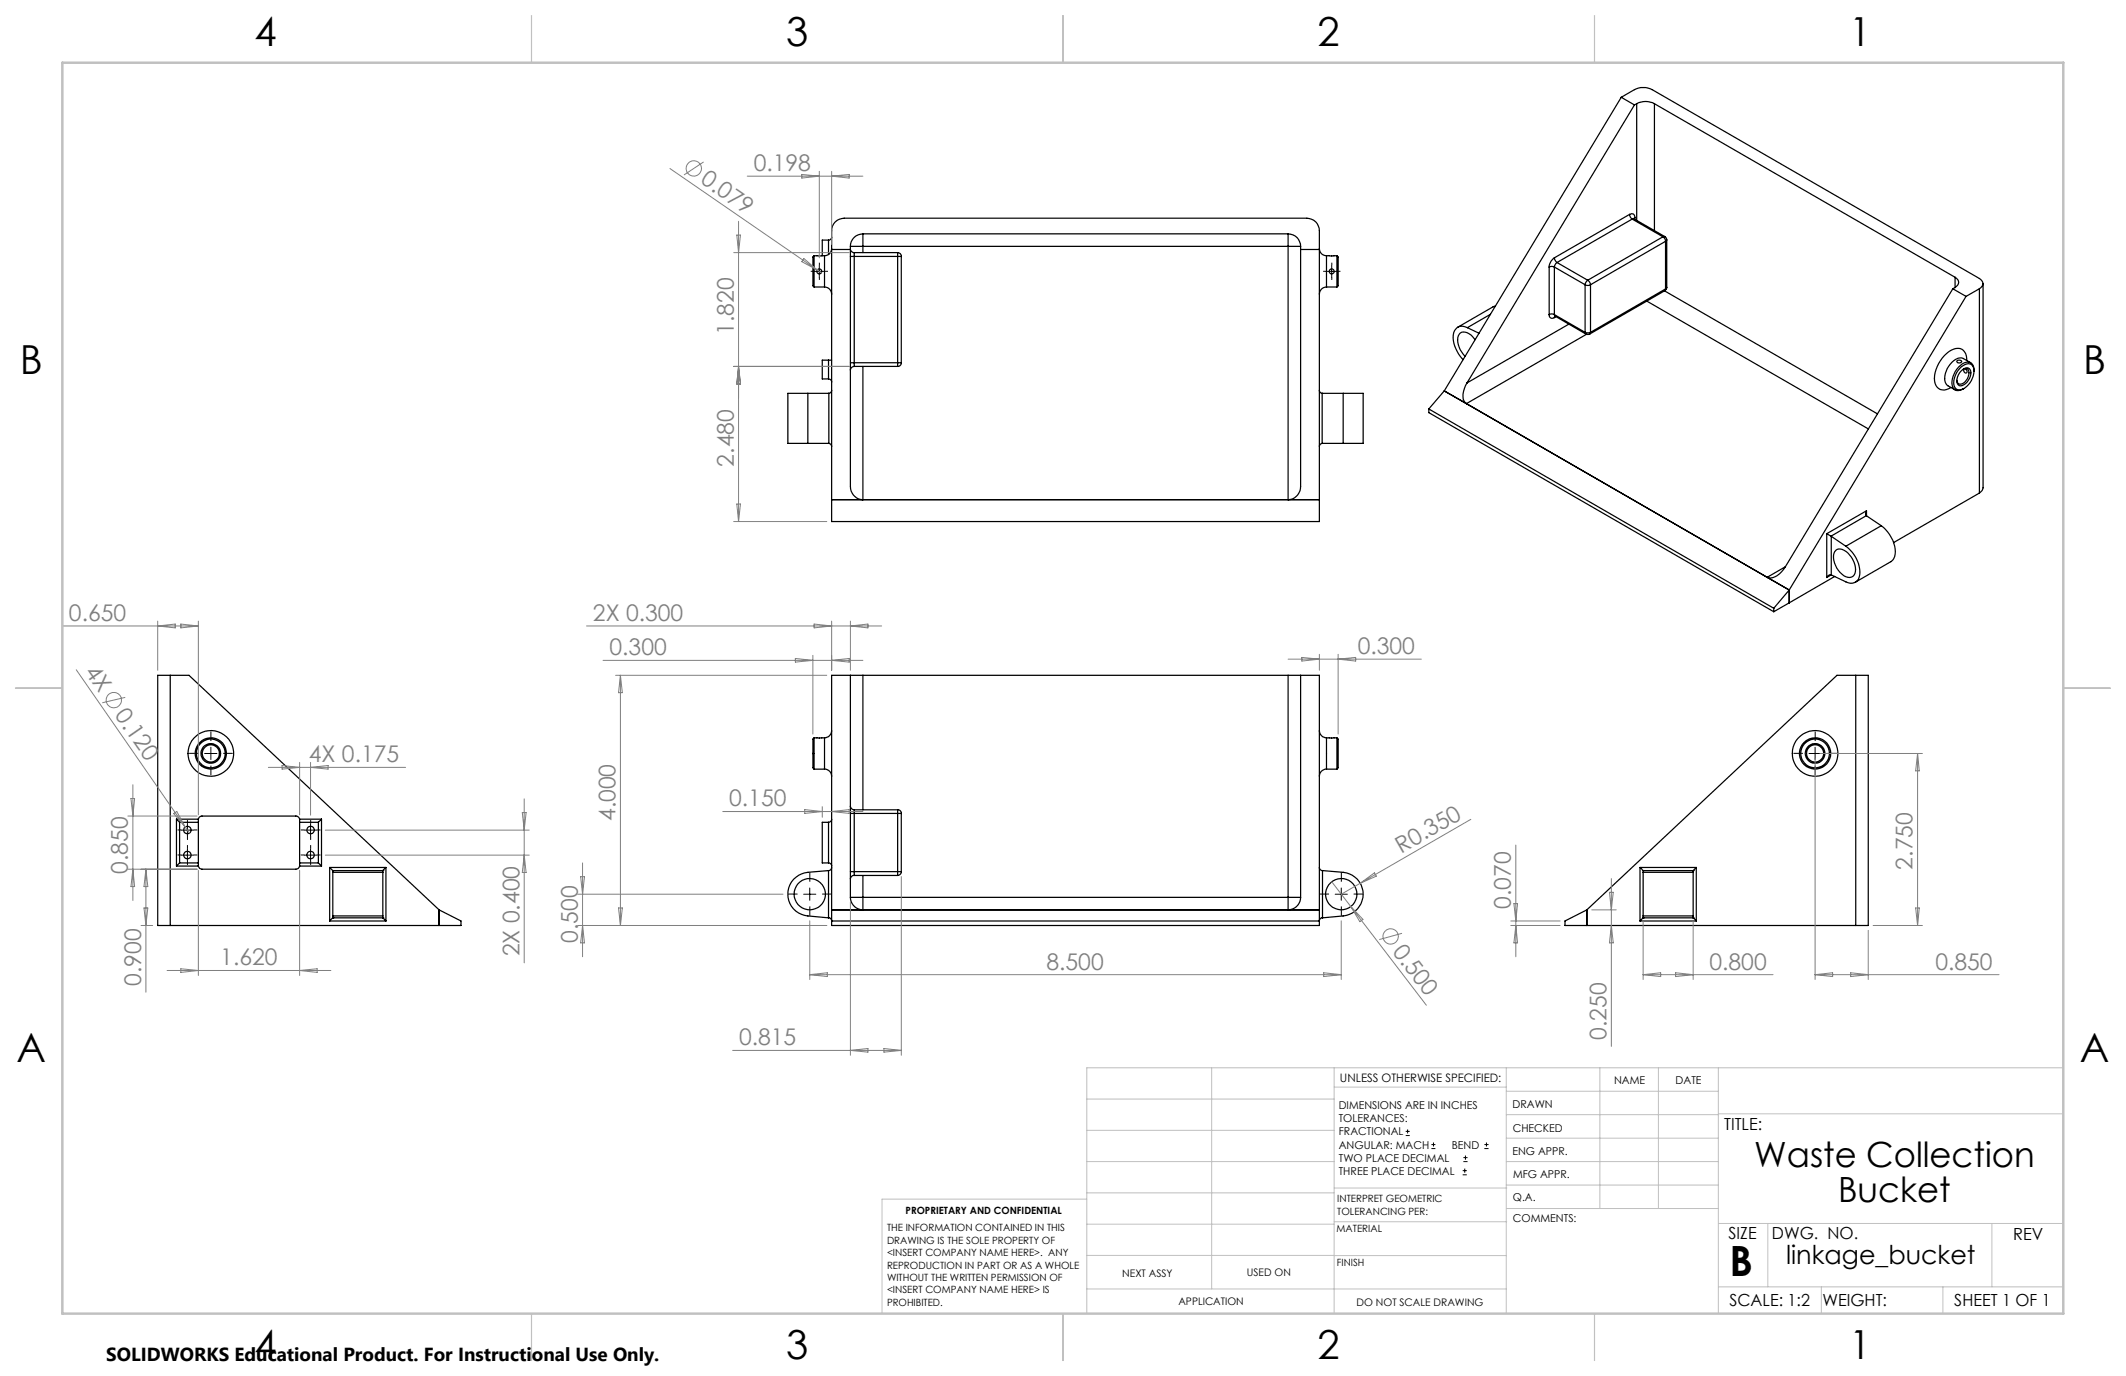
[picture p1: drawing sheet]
<svg xmlns="http://www.w3.org/2000/svg" width="432mm" height="279mm" viewBox="0 0 432 279" stroke-linecap="round" stroke-linejoin="round" font-family="sans-serif">
<g fill="none" stroke="#000" stroke-width=".25">
<path d="M329.3 19.8l2.7-1.6a4 4 0 0 1 3.6 0l66.4 38.4a1.1 1.1 0 0 1 .8 1 1.1 1.1 0 0 1-.8 1M329.3 19.8l2.7 1.5M329.3 19.8l-36 59.6M332 21.3l-34 56.5M332.4 21.1a3.8 3.8 0 0 1 3.6 0M332.4 21.1l-.4 .2M332.4 21.1v23.6M336 21.1l61.1 35.2M336 21.1v25.7M165.3 51.9v6.4M165.3 51.9l-.2 .3v5.8l.2 .3M165.3 51.9h2.2"/>
<path d="M165.3 58.3h2.2M167.5 58.3a1.45 1.45 0 0 1 1.4 1.5M167.5 51.9v6.4M168.3 48.8v2.9M168.3 48.8h-1.3v3.1M168.9 50.5a1.45 1.45 0 0 1-1.4 1.4M168.9 48.1a.6 .6 0 0 1-.6 .7M168.9 50.7h3.8M169.7 45a2.71 2.71 0 0 1 1.7-.7h94a2.53 2.53 0 0 1 2.6 2.5v59.1h-99.1v-59.1a2.47 2.47 0 0 1 .8-1.8zM172.7 50v48.7a2.63 2.63 0 0 0 2.6 2.8v-27.1M172.7 52.1h.8M172.7 50.6a.73 .73 0 0 0 .8 .7"/>
<path d="M172.7 50h2.6M173.5 51.3v.8M173.5 52.1v21.6M173.5 52.1h8.8M173.5 51.3h8.8M175.3 47.5a2.53 2.53 0 0 0-2.6 2.5M175.3 47.5v2.5M175.3 50v1.3M175.3 47.5h86.3M175.3 50h86.3M182.3 51.3v.8M182.3 51.3a.73 .73 0 0 1 .8 .8"/>
<path d="M182.3 52.1h.8M182.3 52.1v21.6M183.1 52.1v21.6M261.6 47.5a2.53 2.53 0 0 1 2.6 2.5M261.6 50v51.5a2.64 2.64 0 0 0 2.6-2.8v-48.7M261.6 47.5v2.5M261.6 50h2.6M264.2 50.7h3.8M268 50.5a1.45 1.45 0 0 0 1.4 1.4M269.4 58.3a1.45 1.45 0 0 0-1.4 1.5M269.4 51.9h2.1M269.4 51.9v6.4"/>
<path d="M269.4 58.3h2.1M271.5 51.9l.3 .3v5.8l-.3 .3M271.5 51.9v6.4M314.6 54.2l.6-.1 .5 .1M314.6 54.2v9.7M315.7 52.4a2.48 2.48 0 0 0-1.1 1.8M315.7 52.4l.1 .4 .4 .5M315.7 54.2l6.2 3.6M315.7 54.2v9.7M316.2 53.3l-.3 .4-.2 .5M316.2 53.3l6.3 3.6M321.9 57.8l.4 .2 .7-.2"/>
<path d="M321.9 57.8v9.7M322.5 56.9l-.4 .4-.2 .5M322.5 56.9l.4 .4 .1 .5M323 57.8v9.7M331 43.5a.67 .67 0 0 1 .7 0 .67 .67 0 0 1 .4 .7M331 43.5l.1 .6 .4 .4M331 43.5l-15.3 8.9M331.5 44.5l6.2 3.6M331.5 44.5l-15.3 8.8M331.8 44.4h.1M331.9 44.4l-.4 .1M331.9 44.4l6.2 3.6"/>
<path d="M332.1 44.2l-.3 .2M332.1 44.2v.3M337.7 48.1l.4 .4 .2 .5M337.7 48.1l-15.2 8.8M338.1 59.1l43.2 24.9M338.1 48l.3 .3 .1 .4M338.1 48l-.4 .1M338.1 59l-15.2 8.8M338.3 58.7l-.2 .3M338.3 49l-15.3 8.8M338.3 49v9.7M338.3 58.7l-15.3 8.8"/>
<path d="M338.5 58.3l-.1 .4-.3 .3M338.5 48.7l-.2 .3M338.5 58.3l-.2 .4M338.5 48.7v9.6M396.6 58.6l-34 56.5M396.6 58.6l2.7 1.6M397.1 56.3a1.1 1.1 0 0 1 .7 1 1.1 1.1 0 0 1-.7 1.1M397.1 58.4l-.5 .2M397.1 56.3v2.1M402 58.6l-2.7 1.6M402 58.6v41.5M402.8 57.6v41.5l-.2 .5-.6 .5"/>
<path d="M164.1 79.9h4.2M164.1 79.9h-4.1v10.1h4.1M164.1 79.9v10.1M168.3 76.9a.66 .66 0 0 1 .6 .7M168.3 73.1h.6M168.3 73.1v3.8M168.3 73.1h-1.3v3.8h1.3M168.3 79.9v10.1M168.9 79.2l-.2 .6-.4 .1M172.7 73.7h.8M173.5 73.7v.7M173.5 74.4a.78 .78 0 0 0-.8 .8"/>
<path d="M173.5 73.7h8.8M173.5 74.4h8.8M182.3 73.7h.8M182.3 73.7v.7M183.1 73.7a.72 .72 0 0 1-.8 .7M268 79.2l.2 .6 .3 .1M268.5 79.9h4.3M268.5 79.9v10.1M272.8 79.9h4.1v10.1h-4.1M272.8 79.9v10.1M293.3 79.4l4.6 2.6M293.3 79.4l70.1 40.4"/>
<path d="M293.3 79.4l-3.1 3.6M298 77.8a3.6 3.6 0 0 0-.4 3.9l.3 .3M298 66.5a1.88 1.88 0 0 0-2.1 0 1.88 1.88 0 0 0-.8 2 7.1 7.1 0 0 0 2.1 4.5M298 66.5l2.4 1.2M299.6 69a2.93 2.93 0 0 0-2.7-1.5 1.91 1.91 0 0 0-.7 2.5l.4 1 1 1.4M302.7 63.8l-4.7 2.7M303.7 62.1l-7.6 4.4M314.6 63.9a.65 .65 0 0 0 .4 .7 .65 .65 0 0 0 .7-.1M314.6 63.9l.4-.2 .7 .2M315.7 63.9l.2 .3M315.7 63.9l6.2 3.6M315.8 64.2h.1"/>
<path d="M315.8 64.2l-.1 .3M315.9 64.2l6.2 3.6M316 64.3l-.3 .2M318.6 65.8l-20.6 12M321.9 67.5l.4 .1 .7-.1M321.9 67.5l.2 .3M322.1 67.8h.8M322.2 67.9l-24.3 14.1M323 67.5l-.1 .3M334.5 61.1l45 26M397.5 73.2a.52 .52 0 0 1 .5-.1 .52 .52 0 0 1 .4 .4 .47 .47 0 0 1-.6 .2 .47 .47 0 0 1-.3-.5zM398.3 75.4l.3-.3a.98 .98 0 0 1 1.3-.3 .98 .98 0 0 1 .4 1.3 2.51 2.51 0 0 1-2.3 2.2 1.77 1.77 0 0 1 0-2.6z"/>
<path d="M398.3 74.5l.4-.2a1.3 1.3 0 0 1 1.5-.4 1.3 1.3 0 0 1 .7 1.4 4.1 4.1 0 0 1-3 3.9 1.41 1.41 0 0 1-1.1-1.9l.5-1.5zM398.8 74.9a.8 .8 0 0 1 1 .2 .8 .8 0 0 1 .1 1 2.12 2.12 0 0 1-1.9 1.9 .76 .76 0 0 1-.6-.8M399.1 74.9a.43 .43 0 0 1 .4 .4 .43 .43 0 0 1-.3 .4l-.3-.3v-.5M399.3 60.2l-35.9 59.6M399.5 73.2a2.01 2.01 0 0 0-.9-2.2 2.01 2.01 0 0 0-2.3 .1 6.8 6.8 0 0 0-3.3 6.8 1.81 1.81 0 0 0 2.8 1l.5-.2M400.3 73.7l-1.5-.9a2.2 2.2 0 0 0-2.7 1.1 3.9 3.9 0 0 0-.8 4.1l1.8 1.2M400.9 75.3a1.43 1.43 0 0 0-.6-1.6 1.43 1.43 0 0 0-1.7 .2 4.6 4.6 0 0 0-1.9 4.8 1.48 1.48 0 0 0 2.2 .2M164.1 90h4.2M168.3 90l.4 .2 .2 .5M268.5 90l-.4 .2-.1 .5M268.5 90h4.3M290.2 83l70.1 40.5"/>
<path d="M290.2 83v.8l70.1 40.4M168.9 101.5h99.1M358.9 117.2l4.5 2.6M362.6 115.1a3.8 3.8 0 0 1-3.4 2.2l-.3-.1M362.6 115.1l-3.7 2.1M363.4 119.8v2.6M363.4 119.8l-3.1 3.7M371 108.4l.9 .5M371 108.4v8.9M371.9 108.9h.1M371.9 116.7a.75 .75 0 0 0-.9 .6M371.9 108.9v7.8"/>
<path d="M371.9 108.9l3 2M371.9 116.7l-.9 .6M372.6 117.1l-9.2 5.3M372.8 111.8a2.03 2.03 0 0 1 2.9 .9 3.8 3.8 0 0 1 .9 4.1 1.58 1.58 0 0 1-2.5-.2 4.3 4.3 0 0 1-1.5-4.5zM374.9 110.9a6.5 6.5 0 0 1 2.7 6.3 1.77 1.77 0 0 1-2.7 .9l-3-1.4M379.1 104.7h.1M379.1 104.7l-7.2 4.2M379.1 103.7a.83 .83 0 0 0 0 1M379.1 103.7l-8.1 4.7M379.1 104.7l3 2.1M379.1 103.7v1M382.1 106.8a6.5 6.5 0 0 1 2.7 6.2l-.7 1-7.3 4.2"/>
<path d="M382.1 106.8l-7.2 4.1M402 100.1l-17.4 10.1M34.6 137.1h-2.6v50.8h2.6M34.6 137.1h3.8l50.8 47.6M34.6 137.1v50.8M172.7 137.1h2.6M172.7 137.1h-3.8v50.8h99.1v-50.8h-3.8M172.7 137.1v45.1M175.3 137.1h86.3M175.3 137.1v27.3M261.6 137.1h2.6M261.6 137.1v45.1"/>
<path d="M264.2 137.1v45.1M360.3 123.5v.7M363.4 122.4l-3.1 1.8M376.9 137.1h2.5v50.8h-2.5M376.9 137.1h-3.8l-50.8 47.6M376.9 137.1v50.8M39.7 153.5h.1M39.7 152.5h.1M165.3 149.8h2.2M165.3 149.8v6.4M165.3 149.8l-.2 .3v5.8l.2 .3M165.3 156.2h2.2"/>
<path d="M167.5 156.2a1.45 1.45 0 0 1 1.4 1.4M167.5 149.8v6.4M168.9 148.3a1.51 1.51 0 0 1-1.4 1.5M268 148.3a1.51 1.51 0 0 0 1.4 1.5M269.4 156.2a1.45 1.45 0 0 0-1.4 1.4M269.4 149.8h2.1M269.4 149.8v6.4M269.4 156.2h2.1M271.5 149.8v6.4M271.5 149.8l.3 .3v5.8l-.3 .3M35.8 166.3l.7 .7M35.8 166.3v9.6"/>
<path d="M35.8 175.9h4.5M35.8 166.3h4.5M36.5 175.2l-.7 .7M36.5 167h3.8M36.5 175.2h3.8M36.5 167v8.2M40.3 175.2v.7M40.3 166.3v.7M40.3 175.9a.73 .73 0 0 0 .7 .6h19.1a.8 .8 0 0 0 .8-.6M40.3 166.3a.73 .73 0 0 1 .7-.6h19.1a.8 .8 0 0 1 .8 .6M40.3 167v8.2M60.9 166.3v.7"/>
<path d="M60.9 175.2v.7M60.9 167h3.8M60.9 175.2h3.8M60.9 167v8.2M60.9 175.9h4.4M60.9 166.3h4.4M64.7 175.2l.6 .7M64.7 167v8.2M65.3 166.3l-.6 .7M65.3 166.3v9.6M67 176.1l.6 .7M67 176.1h11.4"/>
<path d="M67 176.1v10.9M67.6 177.1v8.9M67.6 176.8h.1M67.6 177.1h10.2M67.6 176.8h10.2M67.6 176.8v.3M77.8 177.1v8.9M77.8 176.8h.1M77.8 176.8v.3M78.4 176.1l-.6 .7M78.4 176.1v10.9M168.3 176.8l-4.2 .3a4.4 4.4 0 0 0-4.1 4.5 4.4 4.4 0 0 0 4.1 4.4l4.2 .4"/>
<path d="M168.3 175.2a.6 .6 0 0 1 .6 .7M168.3 167v8.2M168.3 176.8v9.6M168.3 167h-1.3v8.2h1.3M168.9 176.1l-.2 .5-.4 .2M168.9 166.3a.66 .66 0 0 1-.6 .7M172.7 177h.8M172.7 165.2h.8M172.7 163.7a.78 .78 0 0 0 .8 .7M173.5 177v.8M173.5 177.8a.73 .73 0 0 0-.8 .7M173.5 164.4v.8"/>
<path d="M173.5 165.2v11.8M173.5 165.2h8.8M173.5 164.4h8.8M173.5 177h8.8M173.5 177.8h8.8M175.3 177.8v4.4M182.3 164.4v.8M182.3 177v.8M182.3 165.2h.8M182.3 177h.8M182.3 164.4a.72 .72 0 0 1 .8 .8M182.3 165.2v11.8"/>
<path d="M183.1 177a.78 .78 0 0 1-.8 .8M183.1 165.2v11.8M268 176.1l.2 .5 .4 .2M268.6 176.8l4.2 .3a4.4 4.4 0 0 1 4.1 4.5 4.4 4.4 0 0 1-4.1 4.4l-4.2 .4M268.6 176.8v9.6M333.1 176.1l.6 .7M333.1 176.1v10.9M333.1 176.1h11.4M333.7 177.1v8.9M333.7 176.8h.1M333.7 177.1h10.2M333.7 176.8v.3"/>
<path d="M333.7 176.8h10.2M343.9 177.1v8.9M343.9 176.8h.1M343.9 176.8v.3M344.5 176.1l-.6 .7M344.5 176.1v10.9M67 187h11.4M67.6 186.4h.1M67.6 186.4l-.6 .6M67.6 186h10.2M67.6 186.4h10.2M67.6 186v.4"/>
<path d="M77.8 186.4h.1M77.8 186.4l.6 .6M77.8 186v.4M89.2 184.7l4.4 2.3v.9h-59M89.2 184.7v3.2M168.3 186.4a.61 .61 0 0 1 .6 .6h99.1a.59 .59 0 0 1 .6-.6M168.9 184.7h99.1M172.7 182.2a2.44 2.44 0 0 0 2.6 2.5v-2.5M172.7 182.2h2.6M175.3 182.2h86.3M261.6 182.2v2.5a2.44 2.44 0 0 0 2.6-2.5M261.6 182.2h2.6"/>
<path d="M322.3 184.7l-4.4 2.3v.9h59M322.3 184.7v3.2M333.1 187h11.4M333.7 186.4h.1M333.7 186.4l-.6 .6M333.7 186h10.2M333.7 186.4h10.2M333.7 186v.4M343.9 186.4h.1M343.9 186.4l.6 .6M343.9 186v.4"/>
<circle cx="166.4" cy="55.1" r=".5"/>
<circle cx="270.5" cy="55.1" r=".5"/>
<circle cx="42.8" cy="153" r="2"/>
<circle cx="42.8" cy="153" r="4.6"/>
<circle cx="42.8" cy="153" r="1.74"/>
<circle cx="42.8" cy="153" r="3.2"/>
<circle cx="42.8" cy="153" r="2.92"/>
<circle cx="368.7" cy="153" r="2.01"/>
<circle cx="368.7" cy="153" r="2.92"/>
<circle cx="368.7" cy="153" r="4.6"/>
<circle cx="368.7" cy="153" r="3.2"/>
<circle cx="368.7" cy="153" r="1.75"/>
<circle cx="38.1" cy="168.5" r=".76"/>
<circle cx="38.1" cy="173.6" r=".77"/>
<circle cx="63.1" cy="173.6" r=".77"/>
<circle cx="63.1" cy="168.6" r=".77"/>
<circle cx="164.5" cy="181.6" r="3.2"/>
<circle cx="272.4" cy="181.6" r="3.2"/>
</g>
<g fill="none" stroke="#808080" stroke-width=".2">
<path d="M136.1 34.2l29.9 20.6M142.9 32.9l-4 2.6M151.8 35.8h23.5M162.8 35.4l3.6 .4-3.6 .4zM166.4 34.8v17.6M168.9 34.8v14.9M168.9 35.8l3.6-.4v.8zM149 51.3h23.5M149.6 47.7h.8l-.4 3.6zM150 44.9v61M163.3 52.5l2.7 2.3-3.2-1.7zM166 54.8l.8 .6"/>
<path d="M149 74.4h23.5M150 74.4l.4 3.6h-.8zM149 105.9h18.9M149.6 102.3h.8l-.4 3.6zM12.7 127.1h27.6M15.5 136l22.1 31.9M32 126.1v10M32 127.1l3.6-.4v.8zM36.7 126.7l3.6 .4-3.6 .4zM40.3 126.1v39.4M119.1 127.1h60M122.5 134.1h52.8"/>
<path d="M125 137.1h42.9M126 137.1v50.8M126 137.1l.4 3.6h-.8zM161.5 133.7l3.6 .4-3.6 .3zM165.1 133.1v15.9M165.3 126.7l3.6 .4-3.6 .4zM168.9 126.1v10M168.9 134.1l3.6-.4v.7zM172.7 126.1v10M172.7 127.1l3.6-.4v.8zM261.6 133.8h27.1M264.4 133.5l3.6 .3-3.6 .4z"/>
<path d="M268 132.9v3.2M271.8 132.9v16.1M271.8 133.8l3.5-.3v.7zM25.4 141.6l-4.6 1.1M27 159.3v23.5M54.5 155.8h27.9M57.3 155.4l3.6 .4-3.6 .4zM60.9 154.8v10.7M63.1 154.8v10.7M63.1 155.8l3.5-.4v.8zM368.7 154v44.9M369.6 153h20.9"/>
<path d="M389.5 153v34.9M389.5 153l.3 3.5h-.7zM26 165.7h14M26 176.5h14M26.6 162.1h.7l-.3 3.6zM27 176.5l.3 3.5h-.7zM29.6 176.5l.4 3.5h-.8zM29.6 176.5v25M35.3 165.2l.6-.4 1.7 3.1zM37.6 167.9l.9 1.3M40.3 176.7v21.4M60.9 176.7v21.4"/>
<path d="M66.1 168.6h41.4M66.1 173.6h41.4M106.1 165h.8l-.4 3.6zM106.5 162.2v33.3M106.5 173.6l.4 3.6h-.8zM117.9 178h.8l-.4 3.6zM118.3 175.2v19.1M146.8 164.8h28.5M163.4 164.4l3.6 .4-3.6 .4zM167 163.8v2.1M168.9 164.8l3.6-.4v.8zM183.1 178v36.3"/>
<path d="M270.5 179l19.2 25.1M276.3 179.4l-3.9 2.2M276.3 179.4l2.9-2.2 .3 .7zM298.7 166.4l-22.4 13M307.9 171.6v22.7M327.3 178.4v34.1M28.6 187.9h2.4M29.2 184.4h.8l-.4 3.5zM33.9 197.1h33.3M36.7 196.7l3.6 .4-3.6 .3zM60.9 197.1l3.5-.4v.7zM117.3 187.9h50.6"/>
<path d="M117.3 181.6h41.7M118.3 187.9l.4 3.6h-.8zM125.6 184.4h.8l-.4 3.5zM164.5 197.9h107.9M164.5 187v11.9M164.5 197.9l3.5-.4v.8zM172.7 183.2v31.1M268.9 197.5l3.5 .4-3.5 .4zM272.4 187v11.9M274.4 184.1l2.4 2.6-.6 .4zM284.8 189.5l-4.7 1.3M306.8 187.9h10.1"/>
<path d="M306.8 187h10.1M307.5 183.5h.7l-.3 3.5zM307.9 187.9l.3 3.6h-.7zM323.3 184.7h5M326.9 181.2h.8l-.4 3.5zM327.3 187.9l.4 3.6h-.8zM333.7 187v11.9M333.7 197.9h26.4M333.7 197.9l3.6-.4v.8zM340.3 197.5l3.6 .4-3.6 .4zM343.9 187v11.9M368.7 197.9h37.3"/>
<path d="M368.7 197.9l3.5-.4v.8zM375.9 197.5l3.5 .4-3.5 .4zM379.4 188.9v10M380.4 187.9h10.1M389.1 184.4h.7l-.3 3.5zM148.8 213.3h34.3M172.7 213.3l3.6-.4v.7zM179.5 212.9l3.6 .4-3.6 .3z"/>
<circle cx="140.9" cy="34.2" r="1.55"/>
<circle cx="23.1" cy="142.2" r="1.55"/>
<circle cx="282.4" cy="190.1" r="1.56"/>
</g>
<g fill="none" stroke="#000" stroke-width=".2">
<path d="M165.1 55.1h2.5M166.4 53.9v2.5M269.2 55.1h2.5M270.5 53.9v2.5M41.6 153h2.5M42.8 151.7v2.5M367.4 153h2.5M368.7 151.7v2.5M36.8 168.6h2.5M36.8 173.6h2.5M38.1 167.3v2.5M38.1 172.4v2.5"/>
<path d="M61.8 168.6h2.5M61.8 173.6h2.5M63.1 167.3v2.5M63.1 172.4v2.5M163.2 181.6h2.5M164.5 180.3v2.5M271.2 181.6h2.4M272.4 180.3v2.5M285.5 230.6h.8M285.5 229.7h.8M285.9 229.3v.9M290.7 233.2h.8"/>
<path d="M290.7 232.4h.8M291.1 232v.8M297.1 238.5h.8M297.1 237.7h.8M297.2 235.9h.9M297.2 235.1h.9M297.5 237.3v.8M297.6 234.6v.9M301.5 233.2h.8M301.5 232.4h.8M301.9 232v.8"/>
</g>
<g fill="none" stroke="#000" stroke-width=".2" stroke-dasharray="15.2 1.3 1.3 1.3" stroke-linecap="butt">
<path d="M165.2 55.1h-.5M166.4 53.8v-.5M166.4 56.3v.5M167.7 55.1h.5M269.2 55.1h-.5M270.5 53.8v-.5M270.5 56.3v.5M271.7 55.1h.5M40.3 153h-1.9M42.8 150.5v-2M42.8 155.5v1.9M45.3 153h2"/>
<path d="M366.2 153h-2M368.7 150.5v-2M368.7 155.5v1.9M371.2 153h1.9M36.8 168.5h-.7M36.8 173.6h-.7M38.1 167.3v-.8M38.1 169.8v.7M38.1 172.4v-.8M38.1 174.9v.7M39.3 168.5h.8M39.3 173.6h.8"/>
<path d="M61.8 168.5h-.7M61.8 173.6h-.7M63.1 167.3v-.8M63.1 169.8v.7M63.1 172.4v-.8M63.1 174.9v.7M64.3 168.5h.8M64.3 173.6h.8M164.5 179v-1.9M272.4 179v-1.9M162 181.5h-1.9M164.5 184v2"/>
<path d="M167 181.5h1.9M269.9 181.5h-1.9M272.4 184v2M274.9 181.5h2"/>
</g>
<g fill="none" stroke="#c0c0c0" stroke-width=".2">
<path d="M246.1 216.8v44.9M271 216.8v49.9M305.9 216.8v49.9M324.9 216.8v28.6M336.8 216.8v28.6M349 216.8v49.9M419.1 216.8h-198.4v49.9M220.7 235.9h50.3M220.7 229.5h50.3M220.7 223.2h50.3M271 220.7h34.9M305.9 231.1h43.1"/>
<path d="M305.9 226.3h43.1M305.9 221.6h43.1M305.9 235.9h43.1M349 226.2h70.1M220.7 248.6h50.3M220.7 242.2h50.3M220.7 254.9h50.3M220.7 243.5h-41.6v23.2M271 255h34.9M271 248.1h35M271 241.2h35M305.9 240.6h43.1"/>
<path d="M306 245.4h43M349 248.4h70.1M359.1 248.4v12.9M404.6 248.4v12.9M220.7 261.7h85.2M349 261.3h70.1M369.9 261.3v5.4M394.6 261.3v5.4"/>
</g>
<path d="M107.9 3.2v9.5M215.9 3.2v9.5M323.8 3.2v9.5M3.1 139.7h9.6M419.1 139.7h9.5M107.9 266.7v9.6M215.9 266.7v9.6M323.8 266.7v9.6" fill="none" stroke="#c0c0c0" stroke-width=".25"/>
<path d="M12.7 12.7h406.4v254h-406.4z" fill="none" stroke="#c0c0c0" stroke-width=".5"/>
<text font-size="8.5" x="351.3" y="259">B</text>
<g font-size="8.1">
<text x="51.7" y="9.3">4</text>
<text x="159.7" y="9.3">3</text>
<text x="267.6" y="9.3">2</text>
<text x="375.6" y="9.3">1</text>
<text x="4" y="76">B</text>
<text x="423.1" y="76">B</text>
<text x="3.3" y="215.7">A</text>
<text x="422.4" y="215.7">A</text>
<text x="51.7" y="276">4</text>
<text x="159.7" y="276">3</text>
<text x="267.6" y="276">2</text>
<text x="375.6" y="276">1</text>
</g>
<g font-size="7.1">
<text x="356.3" y="236.9">Waste Collection</text>
<text x="373.3" y="244">Bucket</text>
</g>
<text font-size="5.3" x="362.8" y="256.7">linkage_bucket</text>
<g font-size="4.7" fill="#808080">
<text x="153.1" y="34.8">0.198</text>
<text x="142.1" y="37" transform="rotate(35 142.1 37)">0.079</text>
<text x="149" y="67.9" transform="rotate(-90 149 67.9)">1.820</text>
<text x="149" y="94.7" transform="rotate(-90 149 94.7)">2.480</text>
<text x="14" y="126.1">0.650</text>
<text x="120.4" y="126.1">2X 0.300</text>
<text x="17.1" y="136.4" transform="rotate(55 17.1 136.4)">4X</text>
<text x="123.8" y="133">0.300</text>
<text x="275.7" y="132.8">0.300</text>
<text x="23.2" y="145.2" transform="rotate(55 23.2 145.2)">0.120</text>
<text x="62.7" y="154.8">4X 0.175</text>
<text x="125" y="166.7" transform="rotate(-90 125 166.7)">4.000</text>
<text x="148.1" y="163.8">0.150</text>
<text x="284.6" y="173.4" transform="rotate(-30 284.6 173.4)">R0.350</text>
<text x="26" y="177.4" transform="rotate(-90 26 177.4)">0.850</text>
<text x="388.5" y="176.6" transform="rotate(-90 388.5 176.6)">2.750</text>
<text x="306.9" y="184.5" transform="rotate(-90 306.9 184.5)">0.070</text>
<text x="117.3" y="191.4" transform="rotate(-90 117.3 191.4)">0.500</text>
<text x="44.7" y="196">1.620</text>
<text x="105.5" y="194.2" transform="rotate(-90 105.5 194.2)">2X 0.400</text>
<text x="212.5" y="196.9">8.500</text>
<text x="282.7" y="193.2" transform="rotate(53 282.7 193.2)">0.500</text>
<text x="347.2" y="196.9">0.800</text>
<text x="393.1" y="196.9">0.850</text>
<text x="28.6" y="200.2" transform="rotate(-90 28.6 200.2)">0.900</text>
<text x="150.1" y="212.2">0.815</text>
<text x="326.3" y="211.2" transform="rotate(-90 326.3 211.2)">0.250</text>
</g>
<text font-size="3.8" x="21.6" y="276.3">SOLIDWORKS Educational Product. For Instructional Use Only.</text>
<g font-size="3.4">
<text x="350.2" y="229.5">TITLE:</text>
<text x="351.1" y="251.6">SIZE</text>
<text x="359.9" y="251.6">DWG. NO.</text>
<text x="408.9" y="251.7">REV</text>
<text x="351.2" y="265.2">SCALE: 1:2</text>
<text x="370.1" y="265.3">WEIGHT:</text>
<text x="396.9" y="265.2">SHEET 1 OF 1</text>
</g>
<text font-size="2.4" x="272.2" y="219.7">UNLESS OTHERWISE SPECIFIED:</text>
<g font-size="2.2">
<text x="327.8" y="220.1">NAME</text>
<text x="340.3" y="220.2">DATE</text>
<text x="271.9" y="225.3">DIMENSIONS ARE IN INCHES</text>
<text x="271.9" y="227.9">TOLERANCES:</text>
<text x="307.2" y="224.9">DRAWN</text>
<text x="271.9" y="230.6">FRACTIONAL</text>
<text x="271.9" y="233.2">ANGULAR: MACH</text>
<text x="294.9" y="233.2">BEND</text>
<text x="307.3" y="229.8">CHECKED</text>
<text x="271.9" y="235.9">TWO PLACE DECIMAL</text>
<text x="271.9" y="238.5">THREE PLACE DECIMAL</text>
<text x="307.2" y="234.4">ENG APPR.</text>
<text x="307.3" y="239.2">MFG APPR.</text>
<text x="307.3" y="243.9">Q.A.</text>
<text x="307.3" y="248.1">COMMENTS:</text>
</g>
<g font-size="2.1">
<text x="227.9" y="259.2">NEXT ASSY</text>
<text x="253.3" y="259.2">USED ON</text>
<text x="239.3" y="265">APPLICATION</text>
<text x="275.5" y="265.1">DO NOT SCALE DRAWING</text>
</g>
<g font-size="2">
<text x="271.6" y="244.1">INTERPRET GEOMETRIC</text>
<text x="180.2" y="250">THE INFORMATION CONTAINED IN THIS</text>
<text x="183.9" y="246.4">PROPRIETARY AND CONFIDENTIAL</text>
<text x="271.5" y="250.2">MATERIAL</text>
<text x="271.6" y="246.6">TOLERANCING PER:</text>
<text x="180.2" y="252.5">DRAWING IS THE SOLE PROPERTY OF</text>
<text x="180.2" y="255.1">&lt;INSERT COMPANY NAME HERE&gt;. ANY</text>
<text x="180.2" y="257.6">REPRODUCTION IN PART OR AS A WHOLE</text>
<text x="271.5" y="257">FINISH</text>
<text x="180.2" y="260.1">WITHOUT THE WRITTEN PERMISSION OF</text>
<text x="180.2" y="262.6">&lt;INSERT COMPANY NAME HERE&gt; IS</text>
<text x="180.2" y="265.2">PROHIBITED.</text>
</g>
</svg>
